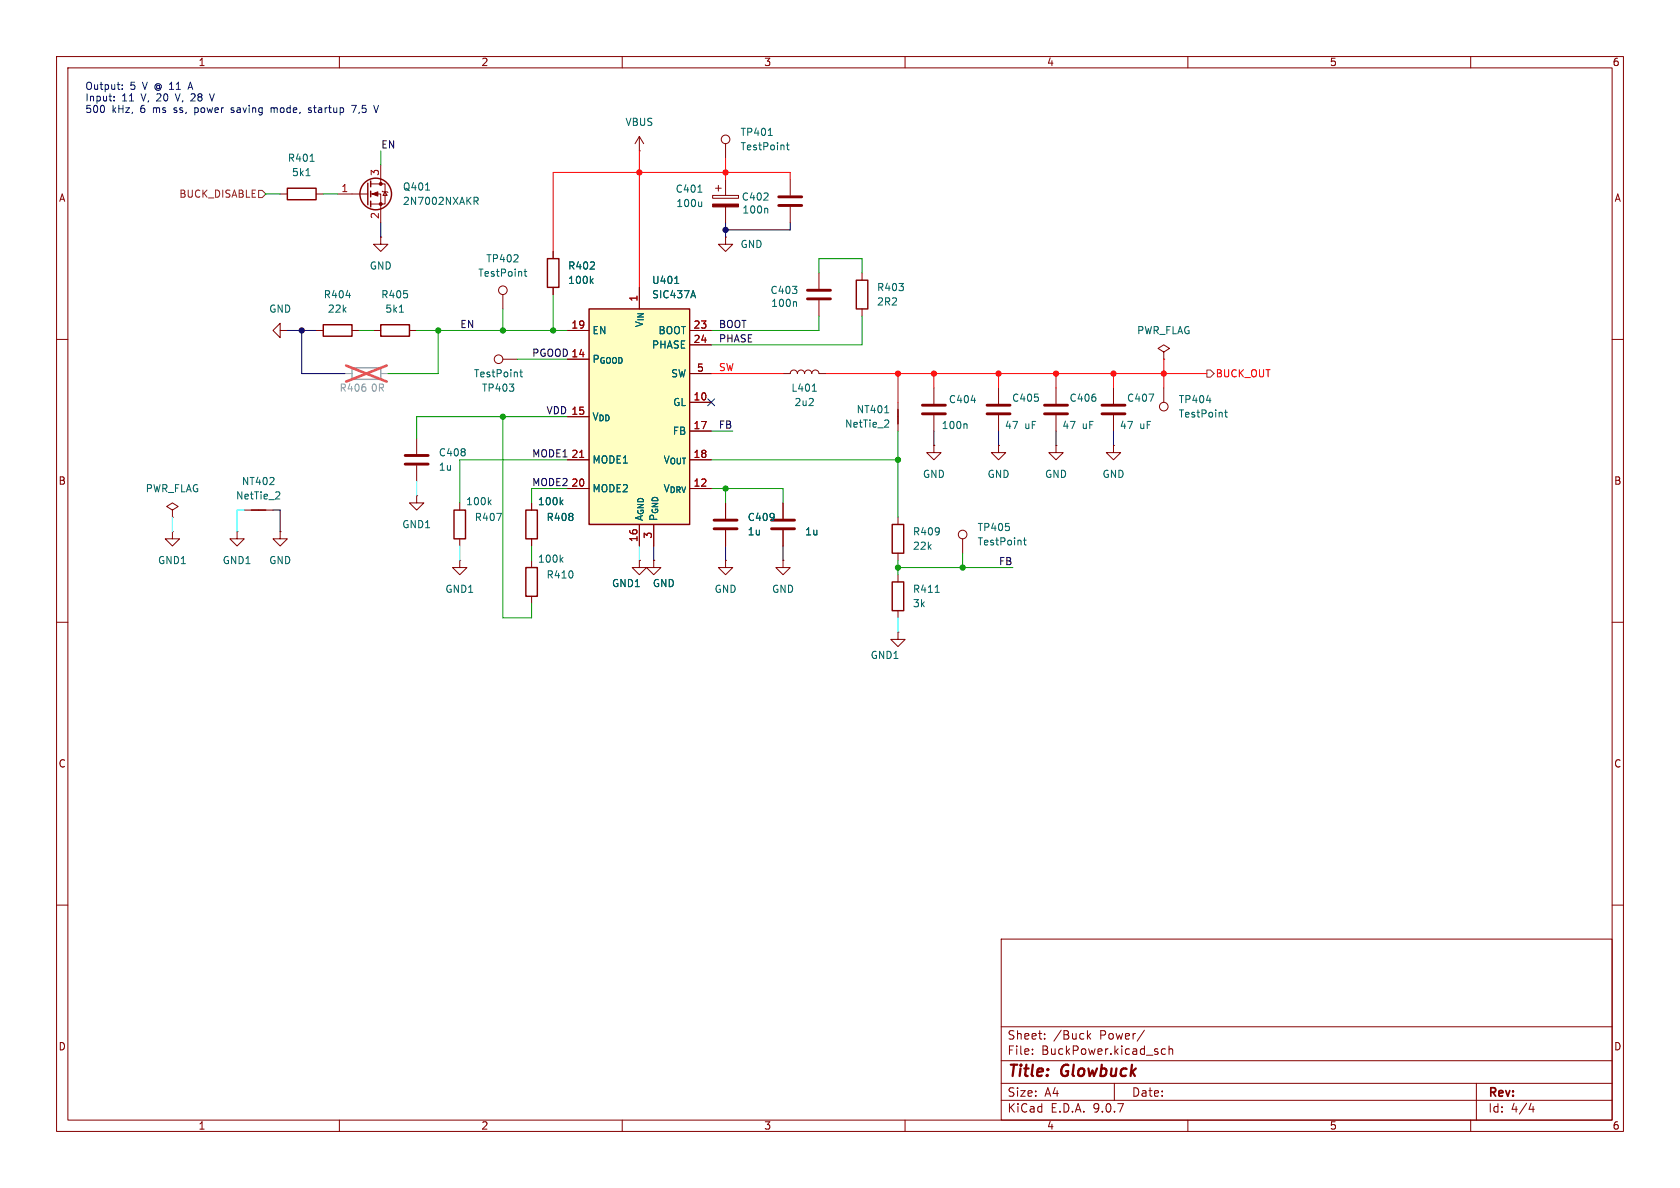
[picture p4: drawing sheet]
<svg xmlns="http://www.w3.org/2000/svg" width="297mm" height="210mm" viewBox="0 0 297 210" stroke-linecap="round" stroke-linejoin="round" font-family="sans-serif">
<g fill="none" stroke="#840000" stroke-width=".18">
<path d="M10 10h277v190h-277zM12 12h273v186h-273zM60 10v2M110 10v2M160 10v2M210 10v2M260 10v2M49.5 34.3h1.3M55.9 34.3h1.2M59.7 34.3h5.3M65.5 32.5h2.6v3.6h-2.6M65.5 34.3h1.8v5.1"/>
<path d="M67.3 29.2v3.3M67.6 33.8l.1 .1h.8l.1 .1M68.1 33.9l.4 .6h-.8zM113 26.7h.1M113 24.1l-.7 1.3M113 24.1l.8 1.3M113 24.1v2.6M126 34.5h4.6v.6h-4.6zM126.5 33.3h1M127 32.8v1M128.3 25.4v2.5M128.3 31.8v2.7"/>
<path d="M128.3 36.6v2.8M139.7 31.8v2.7M139.7 36.6v2.8M49.5 58.4v-1.2l-1.2 1.2 1.2 1.3v-1.3h1.3M50.8 58.4h.1M55.9 58.4h1.2M62.2 58.4h1.3M66 58.4h1.3M67.3 41.9v1.3h1.3l-1.3 1.3-1.3-1.3h1.3M67.3 41.9h.1M72.4 58.4h1.3M97.8 44.5v1.2"/>
<path d="M97.8 50.8v1.3M128.3 41.9v1.3h1.2l-1.2 1.3-1.3-1.3h1.3M128.3 41.9h.1M144.8 48.3v2.8M144.8 53.1v2.8M152.4 48.3v1.2M152.4 54.6v1.3M10 60h2M88.9 63.5h2.5M138.4 66h1.3a.64 .64 0 0 1 .6-.6 .64 .64 0 0 1 .7 .6 .64 .64 0 0 1 .6-.6 .64 .64 0 0 1 .6 .6 .64 .64 0 0 1 .7-.6 .64 .64 0 0 1 .6 .6 .64 .64 0 0 1 .6-.6 .64 .64 0 0 1 .7 .6h1.2M158.7 71.1v5.1M165.1 78.7v1.3h1.3l-1.3 1.3-1.3-1.3h1.3"/>
<path d="M165.1 78.7h.1M165.1 68.6v2.8M165.1 73.4v2.8M176.5 78.7v1.3h1.3l-1.3 1.3-1.2-1.3h1.2M176.5 78.7h.1M176.5 68.6v2.8M176.5 73.4v2.8M186.7 78.7v1.3h1.3l-1.3 1.3-1.3-1.3h1.3M186.7 78.7h.1M186.7 68.6v2.8M186.7 73.4v2.8M196.8 78.7v1.3h1.3l-1.3 1.3-1.2-1.3h1.2"/>
<path d="M196.8 78.7h.1M196.8 68.6v2.8M196.8 73.4v2.8M205.7 62.2l1.1-.6-1.1-.6-1 .6 1 .6v1.3M205.7 63.5h.1M205.7 68.6v2.5M285 60h2M30.5 90.2l1-.7-1-.6-1 .6 1 .7v1.2M30.5 91.4h.1M30.5 94v1.3h1.2l-1.2 1.2-1.3-1.2h1.3M30.5 94h.1M41.9 94v1.3h1.3l-1.3 1.2-1.3-1.2h1.3"/>
<path d="M41.9 94h.1M43.2 90.2h5.1M49.5 94v1.3h1.3l-1.3 1.2-1.2-1.2h1.2M49.5 94h.1M94 88.9v1.3M94 95.3v1.2M94 99.1v1.2M113 99.1v1.2h1.3l-1.3 1.3-1.2-1.3h1.2M113 99.1h.1M115.6 99.1v1.2h1.2l-1.2 1.3-1.3-1.3h1.3M115.6 99.1h.1M128.3 99.1v1.2h-1.3l1.3 1.3 1.2-1.3h-1.2"/>
<path d="M128.3 99.1h.1M128.3 88.9v2.8M128.3 93.7v2.8M138.4 99.1v1.2h-1.2l1.2 1.3 1.3-1.3h-1.3M138.4 99.1h.1M138.4 88.9v2.8M138.4 93.7v2.8M158.7 91.4v1.3M158.7 97.8v1.3M170.2 95.3v2.5M10 110h2M94 105.4v1.3"/>
<path d="M158.7 111.8v1.2h1.3l-1.3 1.3-1.2-1.3h1.2M158.7 111.8h.1M158.7 101.6v1.3M158.7 108v1.2M285 110h2M10 160h2M177 166h108v32h-108zM285 160h2M60 198v2M110 198v2M160 198v2M177 194.5h108"/>
<path d="M177 191.5h108M177 187.5h108M177 181.5h108M182.5 186.3v.1M182.5 185.5v.1M184.7 183.6v.1M184.7 182.8v.1M192.2 182.2v1.5M192.4 183.1l.4 .6M192.8 182.7l-.6 .6M197 191.5v3M202.3 182.1l-1.3 2"/>
<path d="M206 185.5l-.4-.1-.3 .3v.4l.2 .2h.5M206.7 185.5l.2-.1 .3 .1 .1 .9M206.7 184.9v1.5M210 198v2M260 198v2M261 191.5v6.5M270.7 195l-.4 1.1h.9M271 195.6v1"/>
<circle cx="128.3" cy="24.6" r=".76"/>
<circle cx="88.1" cy="63.5" r=".76"/>
<circle cx="205.7" cy="71.9" r=".76"/>
<circle cx="170.2" cy="94.5" r=".76"/>
</g>
<g fill="none" stroke="#840000" stroke-width=".25">
<path d="M50.8 33.3h5.1v2h-5.1zM65 32.4v3.8M65.5 32v1M65.5 33.8v1M65.5 35.6v1M57.1 57.4h5.1v2h-5.1zM67.3 57.4h5.1v2h-5.1zM96.8 45.7h2v5.1h-2zM151.4 49.5h2v5.1h-2zM158.7 72.4v2.5M44.4 90.2h2.6M93 90.2h2v5.1h-2z"/>
<path d="M157.7 92.7h2.1v5.1h-2.1zM93 100.3h2v5.1h-2zM157.7 102.9h2.1v5.1h-2.1z"/>
<circle cx="66.4" cy="34.3" r="2.79"/>
</g>
<g fill="#840000" stroke="#840000" stroke-width=".18">
<path d="M65.8 34.3l1-.4v.8z"/>
<path d="M126 36.1h4.6v.5h-4.6z"/>
<circle cx="67.3" cy="32.5" r=".25"/>
<circle cx="67.3" cy="36.1" r=".25"/>
</g>
<g fill="none" stroke="#006464" stroke-width=".18">
<path d="M54.1 31.1h.7M54.8 28.5h.7M75.2 33.6h.7M83.8 34.9h.5l.2 .2-.1 .4h-.6M84.1 35.5l.4 .6M123.4 34h.7M124 35.7v.8M124 36.4l-.1 .1M135.5 36.8l.2 .2v.7M135.8 23.9h.7M139 25.6h.5M139.2 25.2v1.1l.3 .2"/>
<path d="M61.2 52.2h.8M70.6 55.2h.7M104.5 49.6l.4 .5M104.9 49.3l-.5 .4M140.6 53.3l.2 .2v.7M91.9 65.8h.5M92.1 65.3v1.1l.3 .2M143.6 69.2h.7M156.4 73h.7M156.9 74.2l.2 .3v.3l-.8 .7h.8M170.8 74.9l.2 .2v.7M171.7 70.8h.8"/>
<path d="M203.1 69.7h.9l-.6 1.2M213.3 70.8h.8M216.5 72.9h.5M216.7 72.5v1l.3 .2M49.2 86.9l.3 .3-.1 .3-.7 .7h.8M99.2 88.7l.3 .5M99.2 98.9l.3 .5M99.5 88.4l-.5 .5M99.5 98.5l-.5 .5M180.9 95.5h.5M181.1 95.1v1.1l.3 .1M165.3 104.7h.8"/>
</g>
<g fill="none" stroke="#840000" stroke-width=".51">
<path d="M137.7 34.8h4M137.7 36.3h4M142.7 51.3h4.1M142.7 52.8h4.1M163.1 71.6h4M163.1 73.2h4M174.5 71.6h4.1M174.5 73.2h4.1M184.7 71.6h4M184.7 73.2h4M194.8 71.6h4.1M194.8 73.2h4.1"/>
<path d="M126.2 91.9h4.1M126.2 93.5h4.1M136.4 91.9h4.1M136.4 93.5h4.1"/>
</g>
<path d="M62.2 65h5.1v2.1h-5.1z" fill="none" stroke="#a1a1a1" stroke-width=".25"/>
<path d="M61 66h1.2M67.3 66h1.3" fill="none" stroke="#a1a1a1" stroke-width=".18"/>
<path d="M61.2 64.6l7.2 2.9M68.4 64.6l-7.2 2.9" fill="none" stroke="#e65255" stroke-width=".46"/>
<path d="M104.1 54.6h17.8v38.1h-17.8z" fill="#ffffc2"/>
<path d="M104.1 54.6h17.8v38.1h-17.8zM80.3 90.2h2v5.1h-2z" fill="none" stroke="#840000" stroke-width=".25"/>
<g fill="none" stroke="#840000" stroke-width=".18">
<path d="M88.9 52.1v2.5M97.8 44.5v1.2M97.8 50.8v1.3M100.3 58.4h3.8M113 50.8v3.8M121.9 58.4h3.8M73.7 77.5v2.8M100.3 63.5h3.8M100.3 73.7h3.8M121.9 61h3.8M121.9 66h3.8M121.9 71.1h3.8"/>
<path d="M121.9 76.2h3.8M73.7 87.6v1.3h1.2l-1.2 1.3-1.3-1.3h1.3M73.7 87.6h.1M73.7 82.3v2.8M81.3 99.1v1.2h1.2l-1.2 1.3-1.3-1.3h1.3M81.3 99.1h.1M81.3 88.9v1.3M81.3 95.3v1.2M94 88.9v1.3M94 95.3v1.2M100.3 81.3h3.8M100.3 86.4h3.8"/>
<path d="M113 99.1h.1M113 92.7v3.8M115.6 99.1h.1M115.6 92.7v3.8M121.9 81.3h3.8M121.9 86.4h3.8M128.3 88.9v2.8M128.3 93.7v2.8M138.4 88.9v2.8M138.4 93.7v2.8"/>
<circle cx="88.9" cy="51.3" r=".76"/>
</g>
<path d="M102.5 80.9h.7" fill="none" stroke="#a90000" stroke-width=".18"/>
<path d="M92.6 48h.5M92.8 47.6v1.1l.3 .1M104.5 49.6l.4 .5M104.9 49.3l-.5 .4M119.3 50.1h.7M122.5 51.4l.5 1.2M86.5 88.7l.3 .5M86.8 88.4l-.5 .5M87.8 90.7h.8l-.5 1.3M99.2 88.7l.3 .5M99.5 88.4l-.5 .5" fill="none" stroke="#006464" stroke-width=".18"/>
<path d="M71.6 80.5h4.1M71.6 82h4.1" fill="none" stroke="#840000" stroke-width=".51"/>
<path d="M45.7 33.7h.7l.6 .6-.6 .6h-.7zM213.4 65.4h.6l.6 .6-.6 .7h-.6z" fill="none" stroke="#725600" stroke-width=".18"/>
<path d="M113 26.7v24.1M128.3 27.9v3.9M139.7 31.8v-1.3h-41.9v14M125.7 66h12.7M146 66h67.4M158.7 66v5.1M165.1 66v2.6M176.5 66v2.6M186.7 66v2.6M196.8 66v2.6M205.7 63.5v5.1" fill="none" stroke="#f00" stroke-width=".18"/>
<path d="M30.5 91.4v2.6M43.2 90.2h-1.3v3.8M73.7 85.1v2.5M81.3 96.5v2.6M113 96.5v2.6M158.7 109.2v2.6" fill="none" stroke="#0ff" stroke-width=".18"/>
<g fill="none" stroke="#009600" stroke-width=".18">
<path d="M47 34.3h2.5M57.1 34.3h2.6M67.3 26.7v2.5M63.5 58.4h2.5M73.7 58.4h26.6M77.5 58.4v7.6h-8.9M88.9 54.6v3.8M97.8 52.1v6.3M144.8 48.3v-2.6h7.6v2.6M144.8 55.9v2.5h-19.1M152.4 55.9v5.1h-26.7M88.9 73.7v35.5h5.1v-2.5"/>
<path d="M91.4 63.5h8.9M100.3 73.7h-26.6v3.8M125.7 76.2h3.8M158.7 76.2v15.2M94 96.5v2.6M100.3 86.4h-6.3v2.5M100.3 81.3h-19v7.6M125.7 86.4h12.7v2.5M125.7 81.3h33M128.3 86.4v2.5M158.7 99.1v2.5M170.2 97.8v2.5"/>
<path d="M158.7 100.3h20.4"/>
</g>
<g fill="none" stroke="#000" stroke-width=".18">
<path d="M67.3 39.4v2.5M128.3 39.4v2.5M139.7 39.4v1.2h-11.4M50.8 58.4h5.1M53.3 58.4v7.6h7.7M165.1 76.2v2.5M176.5 76.2v2.5M186.7 76.2v2.5M196.8 76.2v2.5M48.3 90.2h1.2v3.8M115.6 96.5v2.6M128.3 96.5v2.6"/>
<path d="M138.4 96.5v2.6"/>
</g>
<path d="M125.1 70.5l1.2 1.2M126.3 70.5l-1.2 1.2" fill="none" stroke="#000084" stroke-width=".18"/>
<g fill="none" stroke="#0000c2" stroke-width=".18">
<path d="M20.2 17.7v.1M21.6 15.7v.1M21.6 15v.1M31 16.6l.4 1.2M33.3 15.4h.7M33.7 14.5l-.5 1.3M34.4 19v1.3M34.4 19.8l.2 .1M37 16.6l.5 1.2M40.8 19.8l.4 .1M41.2 19l-.4 .2 .1 .2 .3 .1M47.9 19.2l.4-.2 .2 .2"/>
<path d="M47.9 19v.9M55 19.1l-.3-.1-.2 .2 .1 .2 .4 .1v.3h-.5M62.1 18.6h.9l-.6 1.3M66.9 18.6l-.4 1.3"/>
</g>
<g fill="#009600" stroke="#009600" stroke-width=".18">
<circle cx="88.9" cy="58.4" r=".46"/>
<circle cx="77.5" cy="58.4" r=".46"/>
<circle cx="158.7" cy="81.3" r=".46"/>
<circle cx="170.2" cy="100.3" r=".46"/>
<circle cx="158.7" cy="100.3" r=".46"/>
<circle cx="128.3" cy="86.4" r=".46"/>
<circle cx="97.8" cy="58.4" r=".46"/>
<circle cx="88.9" cy="73.7" r=".46"/>
</g>
<g fill="#000" stroke="#000" stroke-width=".18">
<circle cx="53.3" cy="58.4" r=".46"/>
<circle cx="128.3" cy="40.6" r=".46"/>
</g>
<g fill="#f00" stroke="#f00" stroke-width=".18">
<circle cx="165.1" cy="66" r=".46"/>
<circle cx="158.7" cy="66" r=".46"/>
<circle cx="196.8" cy="66" r=".46"/>
<circle cx="205.7" cy="66" r=".46"/>
<circle cx="186.7" cy="66" r=".46"/>
<circle cx="176.5" cy="66" r=".46"/>
<circle cx="113" cy="30.5" r=".46"/>
<circle cx="128.3" cy="30.5" r=".46"/>
</g>
<g font-size="2.8" fill="#840000">
<text x="178" y="190.9">Title:</text>
<text x="187.7" y="190.9">Glowbuck</text>
</g>
<g font-size="2.1" fill="#840000">
<text x="178" y="184">Sheet:</text>
<text x="186.2" y="184">/Buck</text>
<text x="194.5" y="184">Power/</text>
<text x="178" y="186.7">File:</text>
<text x="184.1" y="186.7">BuckPower.kicad_sch</text>
<text x="178" y="196.9">KiCad</text>
<text x="178" y="194.1">Size:</text>
<text x="184.7" y="194.1">A4</text>
<text x="185.7" y="196.9">E.D.A.</text>
<text x="193.3" y="196.9">9.0.7</text>
<text x="200" y="194.1">Date:</text>
<text x="263" y="194.3">Rev:</text>
<text x="263" y="196.9">Id:</text>
<text x="267.1" y="196.9">4/4</text>
</g>
<g font-size="1.8" fill="#840000">
<text x="35" y="11.9">1</text>
<text x="85" y="11.9">2</text>
<text x="135" y="11.9">3</text>
<text x="185" y="11.9">4</text>
<text x="235" y="11.9">5</text>
<text x="285" y="11.9">6</text>
<text x="10.3" y="35.9">A</text>
<text x="285.3" y="35.9">A</text>
<text x="10.3" y="85.9">B</text>
<text x="285.3" y="85.9">B</text>
<text x="10.3" y="135.9">C</text>
<text x="285.3" y="135.9">C</text>
<text x="10.3" y="185.9">D</text>
<text x="285.3" y="185.9">D</text>
<text x="35" y="199.9">1</text>
<text x="85" y="199.9">2</text>
<text x="135" y="199.9">3</text>
<text x="185" y="199.9">4</text>
<text x="235" y="199.9">5</text>
<text x="285" y="199.9">6</text>
</g>
<g font-size="1.8" fill="#0000c2">
<text x="15" y="16.2">Output:</text>
<text x="23" y="16.2">5</text>
<text x="25.4" y="16.2">V @ 11</text>
<text x="34" y="16.2">A</text>
<text x="15" y="18.3">Input:</text>
<text x="15" y="20.3">500</text>
<text x="19.8" y="20.3">kHz,</text>
<text x="21.5" y="18.3">11</text>
<text x="24.9" y="20.3">6</text>
<text x="25.1" y="18.3">V, 20</text>
<text x="27.3" y="20.3">ms</text>
<text x="31.2" y="20.3">ss,</text>
<text x="31.6" y="18.3">V, 28</text>
<text x="35.1" y="20.3">power</text>
<text x="38" y="18.3">V</text>
<text x="41.7" y="20.3">saving</text>
<text x="48.9" y="20.3">mode,</text>
<text x="55.8" y="20.3">startup</text>
<text x="63.7" y="20.3">7,5</text>
</g>
<g font-size="1.8" fill="#006464">
<text x="110.5" y="22.5">VBUS</text>
<text x="50.8" y="28.8">R401</text>
<text x="130.8" y="24.2">TP401</text>
<text x="130.8" y="26.8">TestPoint</text>
<text x="51.5" y="31.3">5k1</text>
<text x="71.1" y="33.9">Q401</text>
<text x="119.3" y="34.3">C401</text>
<text x="131" y="35.7">C402</text>
<text x="71.1" y="36.4">2N7002NXAKR</text>
<text x="119.5" y="36.8">100u</text>
<text x="131.2" y="37.9">100n</text>
<text x="65.3" y="47.9">GND</text>
<text x="85.9" y="46.6">TP402</text>
<text x="100.3" y="47.9">R402</text>
<text x="130.8" y="44">GND</text>
<text x="57.1" y="52.9">R404</text>
<text x="67.3" y="52.9">R405</text>
<text x="84.4" y="49.1">TestPoint</text>
<text x="100.3" y="50.4">100k</text>
<text x="115.2" y="50.4">U401</text>
<text x="115.2" y="52.9">SIC437A</text>
<text x="136.1" y="52.2">C403</text>
<text x="154.9" y="51.7">R403</text>
<text x="47.5" y="55.5">GND</text>
<text x="57.9" y="55.5">22k</text>
<text x="68" y="55.5">5k1</text>
<text x="104.6" y="59.3">EN</text>
<text x="113.9" y="58" transform="rotate(-90 113.9 58)">V_{IN}</text>
<text x="116.3" y="59.3">BOOT</text>
<text x="136.2" y="54.5">100n</text>
<text x="154.9" y="54.2">2R2</text>
<text x="200.9" y="59.3">PWR_FLAG</text>
<text x="104.6" y="64.4">P_{GOOD}</text>
<text x="115.2" y="61.8">PHASE</text>
<text x="83.7" y="66.9">TestPoint</text>
<text x="85.1" y="69.4">TP403</text>
<text x="118.5" y="66.9">SW</text>
<text x="118.9" y="72">GL</text>
<text x="139.8" y="69.4">L401</text>
<text x="140.4" y="72">2u2</text>
<text x="167.6" y="71.5">C404</text>
<text x="178.8" y="71.2">C405</text>
<text x="189" y="71.2">C406</text>
<text x="199.1" y="71.2">C407</text>
<text x="208.3" y="71.5">TP404</text>
<text x="104.6" y="74.5">V_{DD}</text>
<text x="118.9" y="77.1">FB</text>
<text x="149.3" y="75.8">NetTie_2</text>
<text x="151.3" y="73.3">NT401</text>
<text x="166.4" y="76">100n</text>
<text x="177.6" y="76">47</text>
<text x="181.1" y="76">uF</text>
<text x="187.7" y="76">47</text>
<text x="191.3" y="76">uF</text>
<text x="197.9" y="76">47</text>
<text x="201.5" y="76">uF</text>
<text x="208.3" y="74">TestPoint</text>
<text x="77.5" y="80.9">C408</text>
<text x="77.5" y="83.4">1u</text>
<text x="104.6" y="82.1">MODE1</text>
<text x="117.2" y="82.1">V_{OUT}</text>
<text x="25.7" y="87.2">PWR_FLAG</text>
<text x="41.6" y="88.5">NetTie_2</text>
<text x="42.7" y="86">NT402</text>
<text x="82.3" y="89.5">100k</text>
<text x="95" y="89.5">100k</text>
<text x="104.6" y="87.2">MODE2</text>
<text x="117.2" y="87.2">V_{DRV}</text>
<text x="163.1" y="84.7">GND</text>
<text x="174.5" y="84.7">GND</text>
<text x="184.7" y="84.7">GND</text>
<text x="194.8" y="84.7">GND</text>
<text x="71" y="93.6">GND1</text>
<text x="83.8" y="92.3">R407</text>
<text x="96.5" y="92.3">R408</text>
<text x="113.9" y="92.2" transform="rotate(-90 113.9 92.2)">A_{GND}</text>
<text x="116.4" y="92.2" transform="rotate(-90 116.4 92.2)">P_{GND}</text>
<text x="132.1" y="92.3">C409</text>
<text x="132.1" y="94.8">1u</text>
<text x="142.2" y="94.8">1u</text>
<text x="161.3" y="94.8">R409</text>
<text x="172.7" y="94.1">TP405</text>
<text x="27.8" y="99.9">GND1</text>
<text x="39.3" y="99.9">GND1</text>
<text x="47.5" y="99.9">GND</text>
<text x="95" y="99.7">100k</text>
<text x="161.3" y="97.4">22k</text>
<text x="172.7" y="96.6">TestPoint</text>
<text x="78.6" y="105">GND1</text>
<text x="96.5" y="102.5">R410</text>
<text x="108.1" y="104">GND1</text>
<text x="115.3" y="104">GND</text>
<text x="126.2" y="105">GND</text>
<text x="136.4" y="105">GND</text>
<text x="161.3" y="105">R411</text>
<text x="161.3" y="107.5">3k</text>
<text x="153.8" y="116.7">GND1</text>
</g>
<g font-size="1.8" fill="#0f0f0f">
<text x="67.3" y="26.3">EN</text>
<text x="81.3" y="58.1">EN</text>
<text x="127" y="58.1">BOOT</text>
<text x="94" y="63.2">PGOOD 14</text>
<text x="127" y="60.6">PHASE</text>
<text x="96.5" y="73.3">VDD 15</text>
<text x="127" y="75.9">FB</text>
<text x="94" y="80.9">MODE1</text>
<text x="94" y="86">MODE2</text>
<text x="176.5" y="100">FB</text>
</g>
<text font-size="1.8" fill="#725600" x="31.6" y="35.2">BUCK_DISABLE</text>
<g font-size="1.8" fill="#a90000">
<text x="60.3" y="34">1</text>
<text x="67.1" y="31.2" transform="rotate(-90 67.1 31.2)">3</text>
<text x="67.1" y="38.8" transform="rotate(-90 67.1 38.8)">2</text>
<text x="112.8" y="53.4" transform="rotate(-90 112.8 53.4)">1</text>
<text x="100.9" y="58.2">19</text>
<text x="122.5" y="58.2">23</text>
<text x="100.9" y="63.2">14</text>
<text x="122.5" y="60.7">24</text>
<text x="123.1" y="65.8">5</text>
<text x="122.5" y="70.9">10</text>
<text x="100.9" y="73.4">15</text>
<text x="122.5" y="75.9">17</text>
<text x="100.9" y="81">21</text>
<text x="122.5" y="81">18</text>
<text x="100.9" y="86.1">20</text>
<text x="122.5" y="86.1">12</text>
<text x="112.8" y="95.9" transform="rotate(-90 112.8 95.9)">16</text>
<text x="115.3" y="95.3" transform="rotate(-90 115.3 95.3)">3</text>
</g>
<g font-size="1.8" fill="#f00">
<text x="127" y="65.7">SW</text>
<text x="214.8" y="66.9">BUCK_OUT</text>
</g>
<g font-size="1.8" fill="#989898">
<text x="59.9" y="69.4">R406</text>
<text x="65.5" y="69.4">0R</text>
</g>
</svg>
